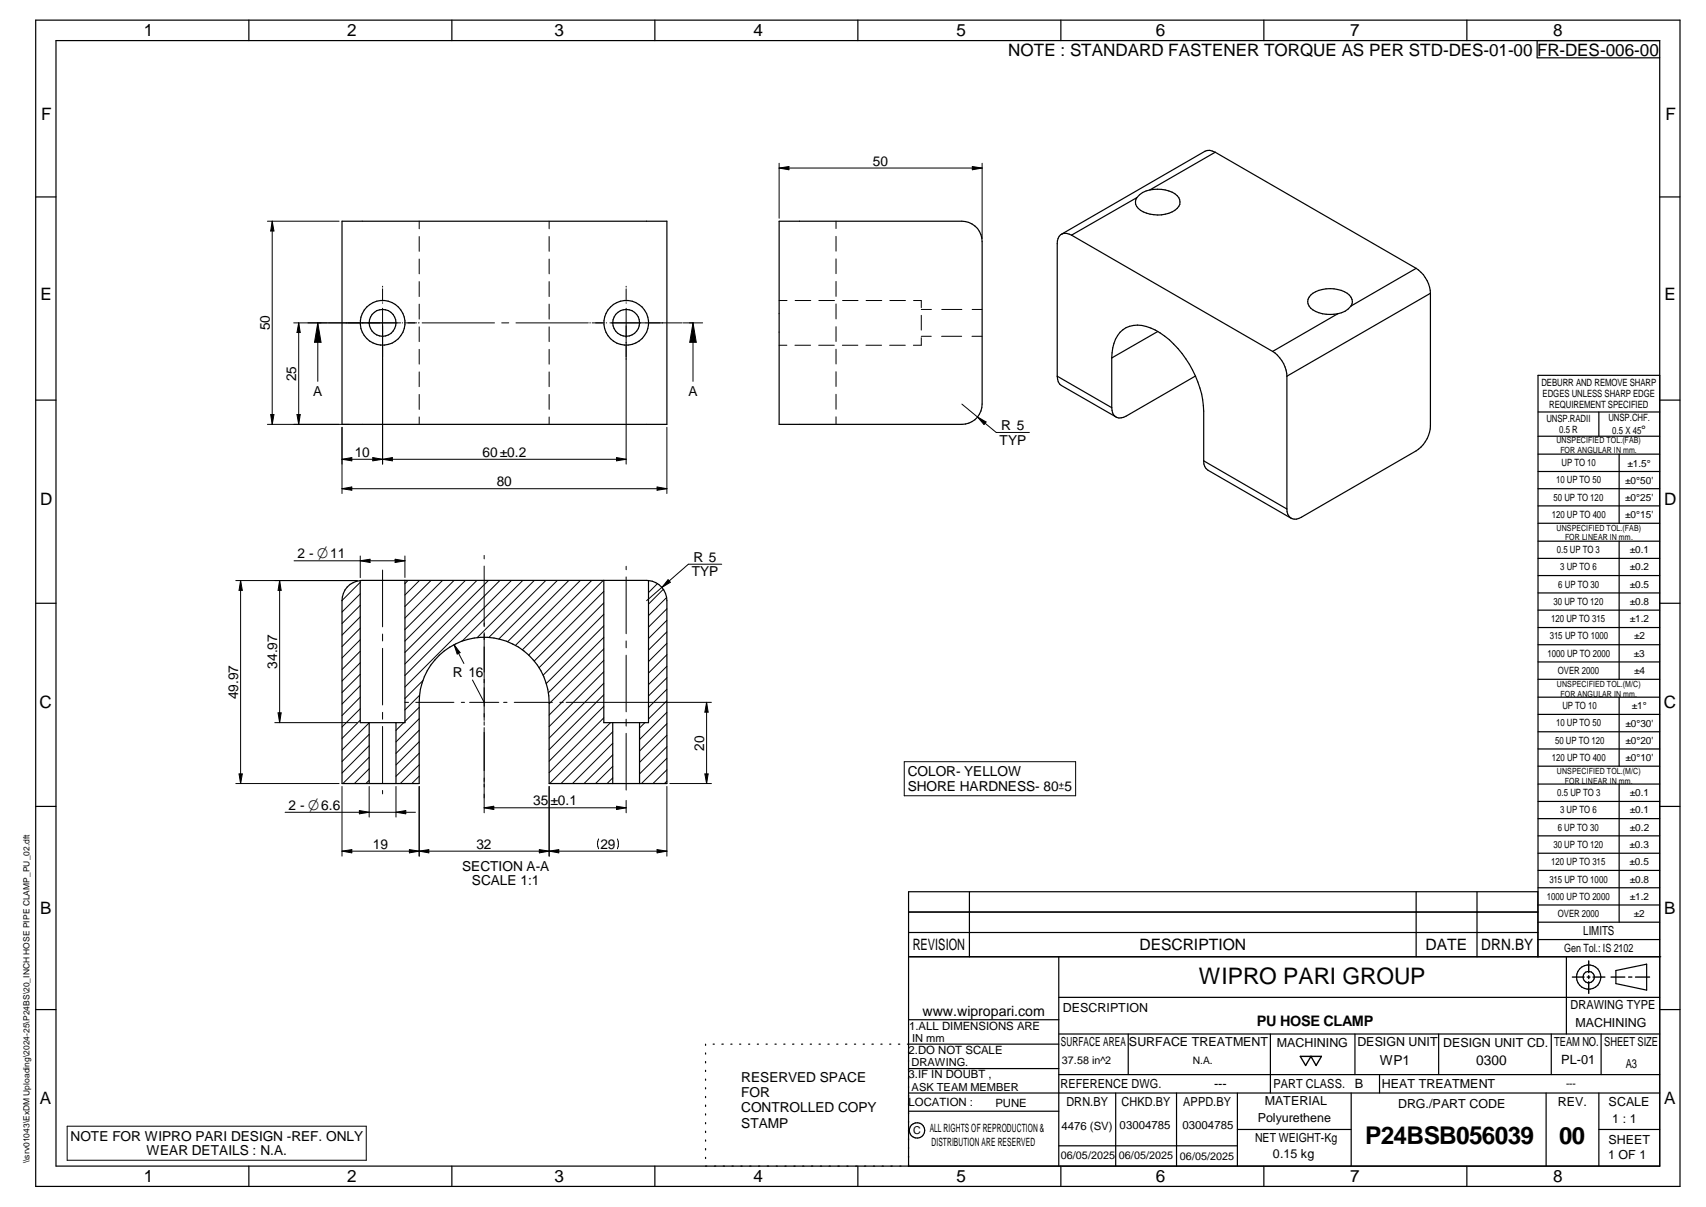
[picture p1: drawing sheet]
<svg xmlns="http://www.w3.org/2000/svg" width="420mm" height="297mm" viewBox="0 0 420 297" stroke-linecap="round" stroke-linejoin="round" font-family="sans-serif">
<g fill="none" stroke="#000" stroke-width=".3">
<path d="M8.8 5h405v287h-405zM13.8 10h395v277h-395zM61.3 5v5M111.3 5v5M161.3 5v5M211.3 5v5M261.3 5v5M311.3 5v5M361.3 5v5M378.6 10v4.2h30.2M299.3 37.5a2.55 2.55 0 0 0-2.5-.3l-35.4 20.5M299.3 37.5l-16.1 9.2"/>
<path d="M299.3 37.5l49.5 28.5M8.8 48.5h5M84.2 54.4h80v50h-80zM191.9 54.4h45a5 5 0 0 1 5 5v40a4.9 4.9 0 0 1-5 5h-45zM263.9 57.9a2.16 2.16 0 0 0-2.5-.2 2.16 2.16 0 0 0-1 2.2v32.7M263.9 57.9l49.5 28.6M280 48.6l-16.1 9.3M283.2 46.7a5 5 0 0 0-3.2 1.9M283.2 46.7a7.9 7.9 0 0 1 6.7 1.4 2.22 2.22 0 0 1-.6 3.7 8.1 8.1 0 0 1-8.9-.5 1.97 1.97 0 0 1-.4-2.7M408.8 48.5h5M329.5 77.2l-16.1 9.3M332.7 75.3a5 5 0 0 1-3.2 1.9"/>
<path d="M332.7 75.3a2.41 2.41 0 0 0-1.6-3.5 8.1 8.1 0 0 0-8.3 .8 2.2 2.2 0 0 0 .6 3.7 8.3 8.3 0 0 0 6.1 .9M348.8 66l-16.1 9.3M348.8 66a8 8 0 0 1 3.5 6.2M352.3 72.2l-35.4 20.4M352.3 72.2v32.6a7.6 7.6 0 0 1-3.5 6.2l-28.3 16.3a2.18 2.18 0 0 1-2.5 .2 2.18 2.18 0 0 1-1.1-2.2M8.8 98.5h5M260.4 92.6l13.4 7.7M260.4 92.6a2.48 2.48 0 0 0 1 2.3l13.5 7.7M273.8 88.1v12.2M273.8 88.1a8 8 0 0 1 3.5-7.5 8.4 8.4 0 0 1 8.4 1.3 24.5 24.5 0 0 1 8.7 10.6M285.1 81.6l-11.3 6.5M294.4 92.5l-17 9.9a2.18 2.18 0 0 1-2.6 .2 2.18 2.18 0 0 1-1-2.3"/>
<path d="M294.4 92.5a20.9 20.9 0 0 1 2 8.7v12.2M313.4 86.5a7.8 7.8 0 0 1 3.5 6.1M316.9 92.6v32.7M408.8 92.4h-30v143.1M408.8 98.5h5M296.4 113.4l20.5 11.9M296.4 113.4a2.48 2.48 0 0 0 1.1 2.3l20.5 11.9M378.8 101.4h30M378.8 107.4h30M378.8 111.8h30M378.8 116h30M393.8 101.4v6"/>
<path d="M398.8 111.8v17M378.8 120.3h30M378.8 124.5h30M378.8 128.8h30M378.8 133.2h30M378.8 137.4h30M398.8 133.2v34M8.8 148.5h5M99.7 142.8v35h-11v-34.9M148.7 142.8v35h11v-34.9M159.7 142.9h-71M159.7 142.9a5 5 0 0 1 4.5 4.9v45h-29v-20a16 16 0 0 0-16-16 16 16 0 0 0-16 16v20h-19v-45a4.9 4.9 0 0 1 4.5-4.9"/>
<path d="M378.8 141.6h30M378.8 145.9h30M378.8 150.2h30M378.8 154.4h30M378.8 158.7h30M408.8 148.5h5M90.9 177.8v15M97.5 177.8v15M150.9 177.8v15M157.5 177.8v15M378.8 162.9h30M378.8 167.2h30"/>
<path d="M378.8 171.6h30M378.8 175.8h30M398.8 171.6v17M8.8 198.5h5M378.8 180.1h30M378.8 184.3h30M378.8 188.6h30M378.8 193h30M378.8 197.2h30M398.8 193v33.9M408.8 198.5h5M238.7 219.5v16"/>
<path d="M348.8 219.5v16M363.8 219.5v16M378.8 201.5h30M378.8 205.7h30M378.8 210h30M378.8 214.2h30M378.8 218.5h30M223.8 235.5h185.2M223.8 229.5h154.9M223.8 224.5h154.9M260.8 235.5v51.5M378.7 235.5v-16h-154.9v67.5"/>
<path d="M378.8 222.7h30M378.8 226.9h30M378.8 231.2h30M385.8 235.5v19M398 238.8l7.5-1.5v6.4l-7.5-1.6zM8.8 248.5h5M173.8 257v.3M173.8 259.1v.3M175.6 257h.3M177.8 257h.3M180 257h.3M182.1 257h.3"/>
<path d="M184.4 257h.2M186.5 257h.3M188.7 257h.3M190.9 257h.3M193 257h.3M195.2 257h.3M197.4 257h.3M199.5 257h.3M201.7 257h.3M203.9 257h.3M206.1 257h.3M208.2 257h.4"/>
<path d="M210.4 257h.3M212.6 257h.3M214.7 257h.4M216.9 257h.3M219.1 257h.3M221.3 257h.3M223.8 251h37M260.8 257h-37.3M260.8 245.4h148M260.8 254.5h148M277.9 254.5v10M312.9 254.5v14.5"/>
<path d="M333.7 254.5v10M354.3 254.5v10M382 254.5v10M394.3 254.5v10M408.8 248.5h5M173.8 261.2v.4M173.8 263.4v.3M173.8 265.6v.3M173.8 267.7v.3M173.8 269.8v.3M173.8 271.9v.4M173.8 274.1v.3"/>
<path d="M173.8 276.3v.3M173.8 278.4v.3M223.8 269h185M223.8 263h37M223.8 273.5h37M260.8 264.5h148M274.8 269v18M289.8 269v18M304.7 269v18M304.7 278h28.1M332.8 269v18M339.8 264.5v4.5"/>
<path d="M380.8 269v18M393.8 269v18M393.8 278h15M61.3 287v5M111.3 287v5M161.3 287v5M173.8 280.5v.3M173.8 282.7v.3M173.8 284.8v.3M211.3 287v5M260.8 282h43.9M261.3 287v5"/>
<path d="M311.3 287v5M361.3 287v5"/>
<circle cx="94.2" cy="79.4" r="5.5"/>
<circle cx="94.2" cy="79.5" r="3.3"/>
<circle cx="154.2" cy="79.5" r="3.3"/>
<circle cx="154.2" cy="79.4" r="5.5"/>
<circle cx="391.3" cy="240.5" r="2.99"/>
<circle cx="391.3" cy="240.5" r="1.41"/>
<circle cx="225.9" cy="278.2" r="1.89"/>
</g>
<g fill="none" stroke="#000" stroke-width=".25">
<path d="M65.9 54.4h17.6M67 54.4l.5 2.5h-.8zM67 54.4v50M103.2 54.4v1.9M103.2 58.2v3.6M135.2 54.4v1.9M135.2 58.2v3.6M191.9 40.2v13.5M191.9 41.4l2.4-.4v.8zM191.9 41.4h50M205.9 54.4v1.9M205.9 58.2v3.6"/>
<path d="M239.5 41l2.4 .4-2.4 .4zM241.9 40.2v18.5M72.3 79.5h26.4M73.6 79.5v24.9M73.6 79.5l.3 2.3h-.8zM78.3 79.5v14.4M78.3 79.5l.8 4.7h-1.6zM94.2 70.4v.3M94.2 71.1v3M94.2 74.5v.1M94.2 75.9v38.3M99 79.5h.2"/>
<path d="M99.6 79.5h3M103 79.5h.2M103.2 63.8v3.6M103.2 69.3v3.7M103.2 74.8v3.7M104 79.5h17.8M123.6 79.5h1.7M127.1 79.5h17.8M135.2 63.8v3.6M135.2 69.3v3.7M135.2 74.8v3.7M145.2 79.5h.2"/>
<path d="M145.8 79.5h3M149.3 79.5h.1M150.2 79.5h17.8M154.2 70.4v.3M154.2 71.1v3M154.2 74.5v.1M154.2 75.9v38.3M168.3 79.5h4.7M170.7 79.5v14.4M170.7 79.5l.8 4.7h-1.6zM191.9 74h1.9M195.8 74h3.9"/>
<path d="M201.7 74h3.8M205.9 63.7v3.7M205.9 69.3v3.6M205.9 74.8v3.7M207.5 74h3.8M213.3 74h3.9M219.1 74h3.9M225 74h1.9v1.7M226.9 77.6v3.6M226.9 76.2h2.5M231.9 76.2h5M239.4 76.2h2.5"/>
<path d="M103.2 80.4v3.7M103.2 86v3.6M103.2 91.5v3.7M103.2 97.1v3.7M135.2 80.4v3.7M135.2 86v3.6M135.2 91.5v3.7M135.2 97.1v3.7M191.9 85h1.9M195.8 85h3.8M201.6 85h3.9M205.9 80.4v3.6"/>
<path d="M205.9 85.9v3.7M205.9 91.5v3.6M205.9 97v3.7M207.5 85h3.8M213.3 85h3.8M219.1 85h3.9M226.9 83.1v1.9h-2M226.9 82.8h2.5M231.9 82.8h4.9M236.9 99.4l8.5 7h8.1M239.4 82.8h2.5M66.7 102h.8l-.5 2.4z"/>
<path d="M73.1 102h.8l-.3 2.4zM84.2 105.2v16.3M84.2 113l2.4-.4v.8zM84.2 113h70M86 104.4h-20.1M91.8 112.6l2.4 .4-2.4 .4zM94.2 113l2.4-.4v.8zM103.2 102.6v1.8M135.2 102.6v1.8M151.8 112.6l2.4 .4-2.4 .4zM161.8 119.8l2.4 .5-2.4 .3zM164.2 105.2v16.3"/>
<path d="M205.9 102.6v1.8M240.7 102.6l2.2 1.2-.6 .7zM72.4 138h27.3M84.2 120.3l2.4-.5v.8zM84.2 120.3h80M88.7 136.8v5.4M88.7 138l2.4-.4v.8zM97.3 137.6l2.4 .4-2.4 .4zM99.7 136.8v5.3M119.2 136.7v.8M119.2 139.3v14.9M154.2 139.4v.8"/>
<path d="M177.7 138.9h-8.2l-10.3 8.9M58.1 142.9h29.9M59.3 142.9l.4 2.4h-.8zM59.3 142.9v49.9M68.9 142.9v34.9M68.9 142.9l.3 2.4h-.7zM88.7 146.1l-4.5 4.5M88.7 149l-4.5 4.5M88.7 151.8l-4.5 4.5M88.7 154.6l-4.5 4.5M88.7 157.4l-4.5 4.5M88.7 143.3l-4.5 4.5"/>
<path d="M94.2 140.3v14M94.2 156v1.7M94.2 159.6v13.9M100.5 142.8l-.8 .8M103.3 142.8l-3.6 3.6M106.2 142.8l-6.5 6.5M109 142.8l-9.3 9.3M111.8 158.7l1.5 1.9-.7 .4zM111.8 158.7l2.4 4.6M111.8 142.8l-12.1 12.1M114.6 142.8l-14.9 15M117.5 142.8l-17.8 17.8"/>
<path d="M119.2 155.7v21.6M120.3 142.8l-20.6 20.6M123.1 142.8l-23.4 23.4M126 142.8l-26.3 26.3M128.8 142.8l-15 15M131.6 142.8l-14.1 14.1M134.4 142.8l-14 14.1M137.3 142.8l-14.5 14.5M140.1 142.8l-15.1 15.1M142.9 142.8l-16 16M145.7 142.8l-17.1 17.1M148.6 142.8l-18.4 18.4"/>
<path d="M148.7 148.4l-16 15.9M148.7 151.2l-14.9 15M148.7 154l-14.2 14.2M148.7 156.8l-13.7 13.7M148.7 145.5l-17.1 17.2M148.7 159.7l-13.5 13.5M154.2 142v14M154.2 157.7v1.7M159.8 142.9l-.1 .1M161.9 143.6l-2.2 2.2M163.4 145l-3.7 3.7M164.2 147.1l-4.5 4.4"/>
<path d="M164.2 149.8l-4.5 4.5M164.2 152.7l-4.5 4.4M164.2 155.5l-4.5 4.5M164.2 158.3l-4.5 4.5M164.5 142.7l.6 .6-2.1 1.3zM67.7 177.8h20.3M68.5 175.4h.7l-.3 2.4zM88.7 160.3l-4.5 4.5M88.7 163.1l-4.5 4.5M88.7 165.9l-4.5 4.5M88.7 168.7l-4.5 4.6M88.7 171.6l-4.5 4.5"/>
<path d="M88.7 174.4l-4.5 4.5M88.7 177.2l-4.5 4.5M90.9 177.9l-6.7 6.7M94.2 175.3v1.7M94.2 178.8v13.9M99.4 177.8l-1.9 1.9M99.7 172.8h.9M102.4 172.8h9.4M103.2 176.9l-5.7 5.7M103.2 179.7l-5.7 5.7M103.2 174.1l-3.5 3.4M103.3 171.1l-3.6 3.6"/>
<path d="M104.2 167.5l-4.5 4.4M113.6 172.8h.8M115.6 172.8h7.2M116.4 167.3l2.8 5.5M119.2 177.6v.9M119.2 179.1v20.9M124 172.8h.9M126.7 172.8h9.3M137.9 172.8h.8M139.4 172.8h35.8M148.7 162.5l-13.5 13.5M148.7 176.7l-13.5 13.5"/>
<path d="M148.7 165.3l-13.5 13.5M148.7 168.1l-13.5 13.6M148.7 171l-13.5 13.5M148.7 173.8l-13.5 13.5M150.4 177.8l-15 15M154.2 161.2v14M154.2 177v1.7M158.8 177.8l-1.3 1.4M164.2 161.1l-4.5 4.6M164.2 164l-4.5 4.5M164.2 166.8l-4.5 4.5M164.2 169.6l-4.5 4.5"/>
<path d="M164.2 172.5l-4.5 4.5M164.2 175.3l-6.7 6.7M164.2 178.1l-6.7 6.7M174 172.8v20M174 172.8l.4 2.5h-.8zM58.1 192.8h25.4M58.9 190.5h.8l-.4 2.3zM70.2 199.9h32.1M84.2 193.5v17.2M88.5 199.5l2.4 .4-2.4 .4zM90.9 193.5v7.6M90.9 192l-.8 .8"/>
<path d="M90.9 189.2l-3.6 3.6M90.9 180.7l-6.7 6.7M90.9 183.5l-6.7 6.7M90.9 186.4l-6.5 6.4M94.2 194.5v.9M97.5 199.9l2.4-.4v.8zM97.5 193.5v7.6M103.2 193.5v17.2M103.2 191l-1.8 1.8M103.2 182.5l-5.7 5.8M103.2 185.4l-5.7 5.7M103.2 188.2l-4.6 4.6"/>
<path d="M119.2 198.8h35M119.2 198.8l2.4-.4v.8zM135.2 193.5v17.2M150.9 180.1l-12.7 12.7M150.9 182.9l-9.9 9.9M150.9 185.8l-7.1 7M150.9 188.6l-4.2 4.2M150.9 191.4l-1.4 1.4M151.8 198.4l2.4 .4-2.4 .4zM154.2 180.5v13.9M154.2 197v3M164.2 193.5v17.2"/>
<path d="M164.2 180.9l-6.7 6.7M164.2 183.8l-6.7 6.7M164.2 186.6l-6.2 6.2M164.2 189.4l-3.4 3.4M164.2 192.2l-.6 .6M165 192.8h10.2M173.6 190.5h.8l-.4 2.3zM222.7 187.5h42.2v8.3h-42.2zM84.2 209.5l2.4-.4v.8zM84.2 209.5h80M100.8 209.1l2.4 .4-2.4 .4zM103.2 209.5l2.4-.4v.8z"/>
<path d="M132.8 209.1l2.4 .4-2.4 .4zM135.2 209.5l2.4-.4v.8zM147.4 206.5a2.6 2.6 0 0 0 0 2.4M152.1 206.5a2.99 2.99 0 0 1 0 2.4M161.8 209.1l2.4 .4-2.4 .4zM16.5 277.2h73.7v8.3h-73.7z"/>
</g>
<path d="M391.3 236.5v2.9M320.2 260h5.2l-1.3 2.2-1.2-2.2-1.3 2.2zM387.3 240.5h2.8M390.9 240.5h.7M391.3 240.1v.7M391.3 241.6v2.9M392.3 240.5h3M396.8 240.5h3.4M401.1 240.5h.8M402.8 240.5h3.5" fill="none" stroke="#000" stroke-width=".34"/>
<g fill="#000">
<path d="M67 54.4l.5 2.5h-.8zM191.9 41.4l2.4-.4v.8zM239.5 41l2.4 .4-2.4 .4zM73.6 79.5l.3 2.3h-.8zM78.3 79.5l.8 4.7h-1.6zM170.7 79.5l.8 4.7h-1.6zM66.7 102h.8l-.5 2.4zM73.1 102h.8l-.3 2.4zM84.2 113l2.4-.4v.8zM91.8 112.6l2.4 .4-2.4 .4zM94.2 113l2.4-.4v.8zM151.8 112.6l2.4 .4-2.4 .4z"/>
<path d="M240.7 102.6l2.2 1.2-.6 .7zM84.2 120.3l2.4-.5v.8zM88.7 138l2.4-.4v.8zM97.3 137.6l2.4 .4-2.4 .4zM161.8 119.8l2.4 .5-2.4 .3zM59.3 142.9l.4 2.4h-.8zM68.9 142.9l.3 2.4h-.7zM164.5 142.7l.6 .6-2.1 1.3zM68.5 175.4h.7l-.3 2.4zM111.8 158.7l1.5 1.9-.7 .4zM174 172.8l.4 2.5h-.8zM58.9 190.5h.8l-.4 2.3z"/>
<path d="M119.2 198.8l2.4-.4v.8zM151.8 198.4l2.4 .4-2.4 .4zM173.6 190.5h.8l-.4 2.3zM84.2 209.5l2.4-.4v.8zM88.5 199.5l2.4 .4-2.4 .4zM97.5 199.9l2.4-.4v.8zM100.8 209.1l2.4 .4-2.4 .4zM103.2 209.5l2.4-.4v.8zM132.8 209.1l2.4 .4-2.4 .4zM135.2 209.5l2.4-.4v.8zM161.8 209.1l2.4 .4-2.4 .4z"/>
</g>
<text font-size="6" x="336.2" y="281.6">P24BSB056039</text>
<text font-size="5.9" x="384" y="281.6">00</text>
<text font-size="5.6" x="295.3" y="242.2">WIPRO PARI GROUP</text>
<g font-size="4.2">
<text x="35.4" y="9">1</text>
<text x="85.5" y="8.9">2</text>
<text x="136.6" y="9">3</text>
<text x="185.6" y="9">4</text>
<text x="235.6" y="9">5</text>
<text x="284.6" y="8.8">6</text>
<text x="332.6" y="9">7</text>
<text x="382.6" y="9">8</text>
<text x="248.3" y="13.8">NOTE : STANDARD FASTENER TORQUE AS PER STD-DES-01-00 FR-DES-006-00</text>
<text x="10.1" y="29.6">F</text>
<text x="410.2" y="29.6">F</text>
<text x="9.9" y="73.9">E</text>
<text x="409.9" y="73.9">E</text>
<text x="9.9" y="124.2">D</text>
<text x="409.9" y="124.2">D</text>
<text x="9.7" y="174.3">C</text>
<text x="409.7" y="174.3">C</text>
<text x="9.9" y="225">B</text>
<text x="409.8" y="225">B</text>
<text x="9.8" y="271.7">A</text>
<text x="409.8" y="271.7">A</text>
<text x="35.4" y="291">1</text>
<text x="85.5" y="290.9">2</text>
<text x="136.6" y="291">3</text>
<text x="185.6" y="291">4</text>
<text x="235.6" y="291">5</text>
<text x="284.6" y="290.8">6</text>
<text x="332.6" y="291">7</text>
<text x="382.6" y="291">8</text>
</g>
<g font-size="3.9">
<text x="224.8" y="233.8">REVISION</text>
<text x="280.7" y="233.8">DESCRIPTION</text>
<text x="351.1" y="233.8">DATE</text>
<text x="364.8" y="233.8">DRN.BY</text>
</g>
<text font-size="3.6" x="309.6" y="252.6">PU HOSE CLAMP</text>
<text font-size="3.5" x="227.2" y="250">www.wipropari.com</text>
<g font-size="3.4">
<text x="215" y="40.8">50</text>
<text x="66.5" y="81.3" transform="rotate(-90 66.5 81.3)">50</text>
<text x="73" y="93.8" transform="rotate(-90 73 93.8)">25</text>
<text x="77.1" y="97.5">A</text>
<text x="169.5" y="97.5">A</text>
<text x="246.6" y="105.8">R 5</text>
<text x="87.4" y="112.4">10</text>
<text x="118.9" y="112.4">60±0.2</text>
<text x="246.2" y="109.4">TYP</text>
<text x="122.3" y="119.7">80</text>
<text x="73.3" y="137.4">2 - O11</text>
<text x="170.4" y="141.9">TYP</text>
<text x="170.8" y="138.3">R 5</text>
<text x="68.3" y="164.6" transform="rotate(-90 68.3 164.6)">34.97</text>
<text x="111.5" y="166.5">R 16</text>
<text x="58.7" y="172.1" transform="rotate(-90 58.7 172.1)">49.97</text>
<text x="173.4" y="184.7" transform="rotate(-90 173.4 184.7)">20</text>
<text x="223.6" y="191.1">COLOR- YELLOW</text>
<text x="223.6" y="194.6">SHORE HARDNESS- 80u5</text>
<text x="71.1" y="199.3">2 - O6.6</text>
<text x="131.3" y="198.2">35±0.1</text>
<text x="91.9" y="208.9">19</text>
<text x="117.3" y="208.9">32</text>
<text x="147.9" y="208.9">29</text>
<text x="113.8" y="214.2">SECTION A-A</text>
<text x="116.2" y="217.8">SCALE 1:1</text>
<text x="339.8" y="262.2">WP1</text>
<text x="363.6" y="262">0300</text>
<text x="182.6" y="266.2">RESERVED SPACE</text>
<text x="182.6" y="270">FOR</text>
<text x="182.6" y="273.7">CONTROLLED COPY</text>
<text x="17.4" y="280.8">NOTE FOR WIPRO PARI DESIGN -REF. ONLY</text>
<text x="182.6" y="277.5">STAMP</text>
<text x="36.1" y="284.4">WEAR DETAILS : N.A.</text>
</g>
<g font-size="3.1">
<text x="389.9" y="230.2">LIMITS</text>
<text x="261.8" y="249">DESCRIPTION</text>
<text x="386.8" y="248.4">DRAWING TYPE</text>
<text x="261.3" y="257.5">SURFACE AREA</text>
<text x="278" y="257.5">SURFACE TREATMENT</text>
<text x="314.5" y="257.6">MACHINING</text>
<text x="334.3" y="257.5">DESIGN UNIT</text>
<text x="355.4" y="257.6">DESIGN UNIT CD.</text>
<text x="382.8" y="257.3">TEAM NO.</text>
<text x="388" y="252.8">MACHINING</text>
<text x="395.1" y="257.4">SHEET SIZE</text>
<text x="384.5" y="261.9">PL-01</text>
<text x="400.4" y="262.8">A3</text>
<text x="261.2" y="267.8">REFERENCE DWG.</text>
<text x="299" y="267.8">---</text>
<text x="313.6" y="267.7">PART CLASS.</text>
<text x="333.7" y="267.7">B</text>
<text x="340.3" y="267.7">HEAT TREATMENT</text>
<text x="262.6" y="272.2">DRN.BY</text>
<text x="276.2" y="272.1">CHKD.BY</text>
<text x="291.4" y="272.2">APPD.BY</text>
<text x="311.5" y="272">MATERIAL</text>
<text x="344.3" y="272.6">DRG./PART CODE</text>
<text x="383.7" y="272.2">REV.</text>
<text x="396.2" y="272.3">SCALE</text>
<text x="309.1" y="280.9">NET WEIGHT-Kg</text>
<text x="309.7" y="276.1">Polyurethene</text>
<text x="396.1" y="281.4">SHEET</text>
<text x="397.1" y="276.4">1 : 1</text>
<text x="313.5" y="285.1">0.15 kg</text>
<text x="396.1" y="285.3">1 OF 1</text>
</g>
<text font-size="3" x="404.2" y="106.8">°</text>
<g font-size="2.8">
<text x="385.2" y="234.4">Gen Tol.: IS 2102</text>
<text x="223.9" y="253.4">1.ALL DIMENSIONS ARE</text>
<text x="223.8" y="259.3">2.DO NOT SCALE</text>
<text x="223.8" y="265.4">3.IF IN DOUBT ,</text>
<text x="223.8" y="272.2">LOCATION :</text>
<text x="245.1" y="272.4">PUNE</text>
<text x="229" y="278.7">ALL RIGHTS OF REPRODUCTION &amp;</text>
<text x="261.4" y="278">4476 (SV)</text>
<text x="275.7" y="277.7">03004785</text>
<text x="291.2" y="277.9">03004785</text>
<text x="229.4" y="282.1">DISTRIBUTION ARE RESERVED</text>
</g>
<g font-size="2.7">
<text x="224.7" y="256.4">IN mm</text>
<text x="224.5" y="262.4">DRAWING.</text>
<text x="261.5" y="261.9">37.58 in^2</text>
<text x="224.5" y="268.4">ASK TEAM MEMBER</text>
<text x="224.9" y="279.2">C</text>
<text x="261.3" y="285.2">06/05/2025</text>
<text x="275.6" y="285.2">06/05/2025</text>
<text x="290.6" y="285.4">06/05/2025</text>
</g>
<g font-size="2.5">
<text x="379.6" y="95">DEBURR AND REMOVE SHARP</text>
<text x="379.9" y="97.7">EDGES UNLESS SHARP EDGE</text>
<text x="381.5" y="100.5">REQUIREMENT SPECIFIED</text>
<text x="380.9" y="103.8">UNSP.RADII</text>
<text x="384" y="106.6">0.5 R</text>
<text x="396.1" y="103.6">UNSP.CHF.</text>
<text x="397.1" y="106.8">0.5 X 45</text>
<text x="383.2" y="119">10 UP TO 50</text>
<text x="384.6" y="114.7">UP TO 10</text>
<text x="400.3" y="119">±0°50'</text>
<text x="400.8" y="114.8">±1.5°</text>
<text x="382.6" y="123.2">50 UP TO 120</text>
<text x="400.3" y="123.2">±0°25'</text>
<text x="382.2" y="127.4">120 UP TO 400</text>
<text x="400.3" y="127.4">±0°15'</text>
<text x="383.4" y="136.1">0.5 UP TO 3</text>
<text x="401.4" y="136.1">±0.1</text>
<text x="384.2" y="140.4">3 UP TO 6</text>
<text x="401.4" y="140.3">±0.2</text>
<text x="382.6" y="148.8">30 UP TO 120</text>
<text x="383.8" y="144.6">6 UP TO 30</text>
<text x="401.4" y="148.9">±0.8</text>
<text x="401.4" y="144.7">±0.5</text>
<text x="382" y="153.1">120 UP TO 315</text>
<text x="401.4" y="153.1">±1.2</text>
<text x="381.2" y="161.6">1000 UP TO 2000</text>
<text x="381.7" y="157.4">315 UP TO 1000</text>
<text x="402.4" y="161.6">±3</text>
<text x="402.5" y="157.4">±2</text>
<text x="383.7" y="165.9">OVER 2000</text>
<text x="402.5" y="165.9">±4</text>
<text x="383.2" y="178.8">10 UP TO 50</text>
<text x="384.8" y="174.5">UP TO 10</text>
<text x="400.3" y="178.8">±0°30'</text>
<text x="401.9" y="174.6">±1°</text>
<text x="383" y="183">50 UP TO 120</text>
<text x="400.3" y="183.1">±0°20'</text>
<text x="382.2" y="187.3">120 UP TO 400</text>
<text x="400.3" y="187.3">±0°10'</text>
<text x="383.5" y="195.9">0.5 UP TO 3</text>
<text x="401.4" y="196">±0.1</text>
<text x="384.2" y="200.1">3 UP TO 6</text>
<text x="401.4" y="200.2">±0.1</text>
<text x="382.6" y="208.7">30 UP TO 120</text>
<text x="383.7" y="204.4">6 UP TO 30</text>
<text x="401.4" y="208.7">±0.3</text>
<text x="401.4" y="204.4">±0.2</text>
<text x="382" y="213">120 UP TO 315</text>
<text x="401.4" y="212.9">±0.5</text>
<text x="381" y="221.4">1000 UP TO 2000</text>
<text x="381.6" y="217.2">315 UP TO 1000</text>
<text x="401.4" y="221.4">±1.2</text>
<text x="401.4" y="217.2">±0.8</text>
<text x="383.7" y="225.7">OVER 2000</text>
<text x="402.4" y="225.7">±2</text>
<text x="293.8" y="261.9">N.A.</text>
<text x="385.7" y="267.5">---</text>
</g>
<g font-size="2.1">
<text x="383.3" y="109.1">UNSPECIFIED TOL.(FAB)</text>
<text x="384.3" y="111.4">FOR ANGULAR IN mm.</text>
<text x="383.4" y="130.6">UNSPECIFIED TOL.(FAB)</text>
<text x="385.4" y="133">FOR LINEAR IN mm.</text>
<text x="383.4" y="169">UNSPECIFIED TOL.(M/C)</text>
<text x="384.3" y="171.4">FOR ANGULAR IN mm.</text>
<text x="383.4" y="190.5">UNSPECIFIED TOL.(M/C)</text>
<text x="385.4" y="192.8">FOR LINEAR IN mm.</text>
<text x="7.2" y="286.3" transform="rotate(-90 7.2 286.3)">\\srv01043\ExDM Uploading\2024-25\P24BS\20_INCH HOSE PIPE CLAMP_PU_02.dft</text>
</g>
</svg>
